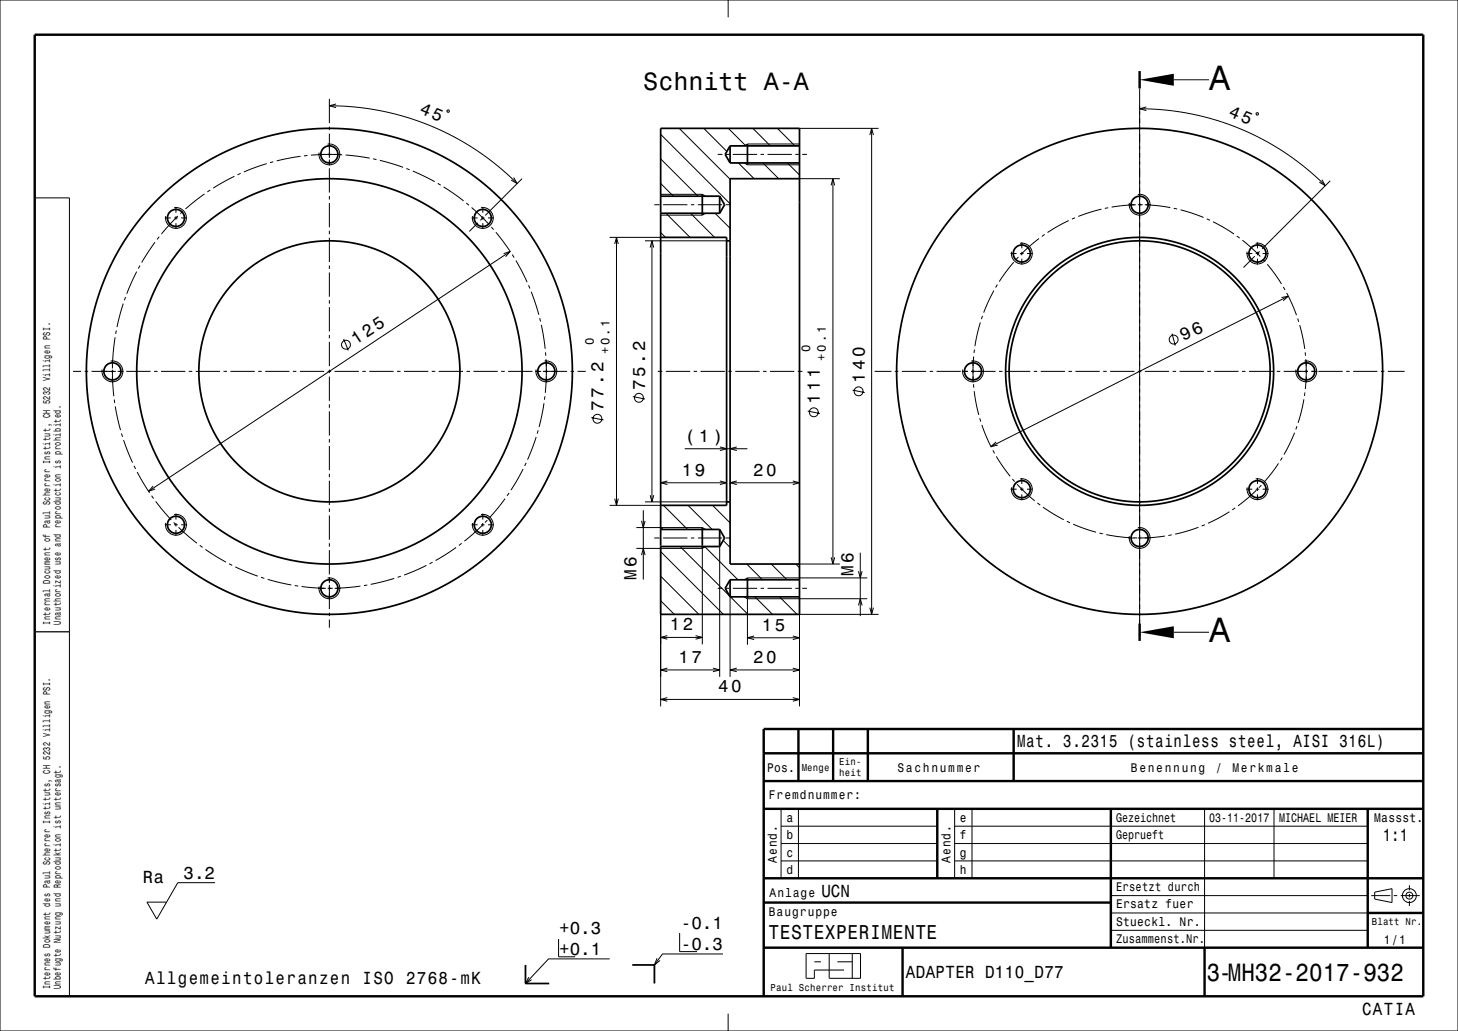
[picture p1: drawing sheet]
<svg xmlns="http://www.w3.org/2000/svg" width="420mm" height="297mm" viewBox="0 0 420 297" stroke-linecap="round" stroke-linejoin="round" font-family="sans-serif">
<g fill="none" stroke="#000" stroke-width=".29">
<path d="M209.8 0v5M0 0h420v297h-420zM94.9 30.5l7.1 .3 7.4 1.1 7.5 1.8 7.3 2.6 6.8 3.2 6.2 3.7 6.2 4.6 5.6 5.1M94.9 28.5v7M94.9 36.5v1M94.9 38.5v7M96.8 30l-1.9 .5 1.9 .5M128.8 31.8l.5-.1 .1 .6h-.5zM190.3 38.7l20 20M195.7 37l14.6 14.6M202.7 37l6.7 6.6M209.8 37l5.1 5"/>
<path d="M216.9 37l5 5M224 37l5 5M230.3 37h22.8M250.6 38.9l.5-1.9 .5 1.9M251.1 37v140M328.3 31.3l7.4 .4 6.9 1 7.5 1.9 7.3 2.6 6.6 3.1 6.4 3.8 6 4.5 5.4 4.9M328.3 25.5v157.8M330.2 30.8l-1.9 .5 1.9 .6M338.1 23h10.2M361.9 32.6l.5-.1 .1 .5-.6 .1zM10 57h10v230M50.2 59.8a3 3 0 0 1 3.5 2.8 3 3 0 0 1-3.2 3.2 3 3 0 0 1-2.8-3.5"/>
<path d="M50.7 59.6v1.7M58.9 55.9l-5.5 4.3M60.6 54.7l-.9 .6M67.5 50.8l-6.1 3.4M69.3 49.9l-.9 .5M76.8 47.1l-6.6 2.4M78.7 46.6l-.9 .3M86.6 45l-6.9 1.3M88.6 44.8l-1 .1M91.7 44.5h1.7M94.4 41.5a3 3 0 0 1 3.5 2.8 3 3 0 0 1-3.2 3.2 3 3 0 0 1-2.8-3.5M94.4 44.5h1"/>
<path d="M94.9 46v1.7M94.9 48.5v7M94.9 56.5v1M94.9 58.5v7M96.4 44.5h1.7M96.6 44.5l-7 .2M97.6 44.5l1 .1M99.6 44.7l6.9 .9M107.5 45.8l.9 .2M109.4 46.2l6.7 2M117.1 48.5l.9 .4M118.9 49.3l6.3 3"/>
<path d="M126.1 52.8l.9 .5M127.8 53.9l5.7 4M134.3 58.5l.8 .6M135.8 59.8l5.1 4.9M138.6 59.8a3 3 0 0 1 3.5 2.8 3 3 0 0 1-3.2 3.2 3 3 0 0 1-2.8-3.5M139.1 59.6v1.7M148 51.1l1 1.8-1.8-1M150.4 51.5l-10.6 10.6M188.5 59h1.5M190.3 45.8l10.8 10.7M190.3 52.8l3.7 3.7M190.3 56h12l.9 .5"/>
<path d="M191 59h7M199 59h1M201 59h7M206.8 44.5h1.3M209 59h1.6M209.1 44.5h1M211.1 44.5h7M212.7 46.9l4.5 4.6M214.4 46.9l.9 .6h15M219.1 44.5h1M219.8 46.9l4.5 4.6M221.1 44.5h7"/>
<path d="M226.8 46.9l3.5 3.5M229.1 44.5h1M230.3 51.5h11.6M230.3 41.5h-15l-.9 .5M231.1 44.5h1.4M239.4 53.4l.5-1.9 .5 1.9M239.9 51.5v111M319.2 59.8l-.9 .2M325.1 59h1.7M327.2 59l-7 .7M327.8 56a3 3 0 0 1 3.5 2.8 3 3 0 0 1-3.2 3.2 3 3 0 0 1-2.8-3.5M327.8 59h1"/>
<path d="M328.2 59h1M329.8 59h1.7M330.2 59l6.9 .8M338.1 60l1 .2M380.8 51.8l1 1.7-1.8-1M383.2 52.1l-19.6 19.6M39.4 78.2l-2.9 6.4M40.3 76.5l-.5 .9M44.7 69.8l-3.9 5.8M45.9 68.2l-.6 .8M47.5 62.8h1.7M50.2 62.8h1"/>
<path d="M50.7 62.3v1M50.7 64.3v1.7M51.2 62.2l-4.7 5.2M52.2 62.8h1.7M52.7 60.9l-.7 .7M94.9 66.5v1M94.9 68.5v7M94.9 76.5v1M94.9 78.5v7M135.9 62.8h1.7M137.7 64.2l-2.5 2.5M138.6 62.8h1"/>
<path d="M139.1 62.3v1M139.1 64.3v1.7M139.1 62.8l-.7 .7M140.6 62.8h1.7M141.5 65.4l.7 .7M142.8 66.9l4.2 5.6M145.1 73.1l1.9-.7-1.4 1.5M147 72.4l-104.2 69.1M147.6 73.4l.5 .8M148.6 75.1l3.2 6.2M175.6 68.4h14.7M177.1 70.3l.5-1.9 .5 1.9"/>
<path d="M177.6 68.4v77.2M185.8 69.4h23.5M187.3 71.3l.5-1.9 .5 1.9M187.8 69.4v75.2M190.3 67l1.4 1.4M191.8 61.4l7 7M198.9 61.4l7 7M203.2 61.4l-.9 .6h-12M206 61.4l4.3 4.4M291.2 73h1.6M292 75.5l-4.2 5.6M293.4 74l-.7 .8"/>
<path d="M293.8 70.1a3 3 0 0 1 3.5 2.8 3 3 0 0 1-3.1 3.1 3 3 0 0 1-2.8-3.5M293.8 73h1M294.4 69.8v1.7M294.4 72.5v1M294.4 74.5v1.7M295.9 73h1.6M299.3 68.7l-5.2 4.6M300.9 67.5l-.8 .6M307.9 63.5l-6.1 3.5M309.7 62.7l-.9 .4M317.3 60.3l-6.7 2M340.1 60.4l6.6 2.2"/>
<path d="M347.6 63l.9 .5M349.4 63.9l6.1 3.5M356.3 68l.8 .6M357.9 69.2l5.2 4.7M359 73h1.7M361.4 73.8l-3.2 3.3M361.7 70.1a3 3 0 0 1 3.5 2.8 3 3 0 0 1-3.1 3.1 3 3 0 0 1-2.8-3.5M361.7 73h1M362.2 69.8v1.7M362.2 72.5v1M362.2 74.5v1.7M362.9 72.4l-.8 .7"/>
<path d="M363.7 73h1.7M363.7 74.6l.7 .8M365.1 76.1l4.1 5.7M33.2 97.2l-.8 6.9M33.5 95.2l-.2 1M35.5 87.5l-1.8 6.7M36.2 85.6l-.4 .9M94.9 86.5v1M94.9 88.5v7M94.9 96.5v1M94.9 98.5v7M99 97.7l1.3 3.3"/>
<path d="M152.3 82.2l.3 .9M153 84l2.2 6.7M155.5 91.6l.2 1M155.9 93.6l1.1 6.9M282.4 92.9l-1.6 6.8M283 91l-.3 .9M286.3 83.7l-2.9 6.4M287.3 82l-.5 .8M337.6 96.1l1 3.4M369.2 85.7l1.9-.4-1.5 1.3M369.7 82.7l.5 .8M370.7 84.4l2.8 6.4"/>
<path d="M371.1 85.3l-85.6 43.3M373.8 91.7l.3 1M374.4 93.7l1.4 6.8M21 107h2.4M24.4 107h1M26.4 107h7M31.9 104a3 3 0 0 1 3.5 2.8 3 3 0 0 1-3.2 3.2 3 3 0 0 1-2.8-3.5M32.4 107.1l.4 7M32.4 103.8v1.7M32.4 106.5v1M32.4 108.5v1.7M32.4 105.1v1"/>
<path d="M32.9 115.1l.2 1M33.2 117.1l1.5 6.8M33.9 107h1.7M36.4 107h7M44.4 107h1M46.4 107h7M54.4 107h1M56.4 107h7M64.4 107h1M66.4 107h7M74.4 107h1M76.4 107h7"/>
<path d="M84.4 107h1M86.4 107h7M94.4 107h1M94.9 106.5v1M94.9 108.5v7M94.9 116.5v1M94.9 118.5v7M96.4 107h7M104.4 107h1M106.4 107h7M114.4 107h1M116.4 107h7"/>
<path d="M124.4 107h1M126.4 107h7M134.4 107h1M136.4 107h7M144.4 107h1M146.4 107h7M154.2 107h1.7M156.4 107h7M156.7 116.1l-1.4 6.9M156.9 104a3 3 0 0 1 3.5 2.8 3 3 0 0 1-3.2 3.2 3 3 0 0 1-2.8-3.5M157 114.2l-.2 1M157.1 101.5l.1 1"/>
<path d="M157.3 103.5l.1 4.9-.3 4.8M157.4 103.8v1.7M157.4 106.5v1M157.4 108.5v1.7M164.4 107h1M166.4 107h2.3M182.3 114.3l3.5 .6M189.5 107h1.3M191.8 107h7M199.8 107h1M201.8 107h7M209.8 107h1"/>
<path d="M211.8 107h7M219.8 107h1M221.8 107h7M229.8 107h1.3M232.7 118.4l3.5 .7M245.6 112.4l3.5 .7M251.9 107h4.9M257.8 107h1M259.8 107h7M267.8 107h1M269.8 107h7M277.1 107h1.7"/>
<path d="M279.8 104a3 3 0 0 1 3.5 2.8 3 3 0 0 1-3.2 3.2 3 3 0 0 1-2.8-3.5M279.8 107h7M280.3 103.8v1.7M280.3 106.5v1M280.3 108.5v1.7M280.4 110.7l.1 1M280.5 102.7l-.1 7M280.6 112.7l1.4 6.8M280.7 100.7l-.1 1M287.8 107h1M289.8 107h7M297.8 107h1"/>
<path d="M299.8 107h7M307.8 107h1M309.8 107h7M317.8 107h1M319.8 107h7M327.8 107h1M329.8 107h7M337.8 107h1M339.8 107h7M347.8 107h1M349.8 107h7M357.8 107h1"/>
<path d="M359.8 107h7M367.8 107h1M369.8 107h7M375.6 115l-1.7 6.8M375.8 104a3 3 0 0 1 3.5 2.8 3 3 0 0 1-3.2 3.2 3 3 0 0 1-2.8-3.5M375.9 113.1l-.1 .9M376 101.5l.1 1M376.2 103.5l.1 4.6-.3 4M376.3 103.8v1.7M376.3 106.5v1M376.3 108.5v1.7M377.8 107h1.7"/>
<path d="M379.8 107h7M387.8 107h1M389.8 107h7M397.8 107h1M399.8 107h4.8M35 124.9l.3 .9M35.6 126.8l2.6 6.5M38.6 134.2l.5 .9M39.5 136l3.6 6M94.9 126.5v1M94.9 128.5v7M94.9 136.5v1"/>
<path d="M94.9 138.5v7M150.7 135.1l-3.5 6.1M151.6 133.3l-.5 .9M154.5 125.9l-2.5 6.5M155 124l-.2 .9M170.3 120.3l3.5 .7M190.3 139.1h19M192.2 138.6l-1.9 .5 1.9 .5M197.2 129.3h18.1M207.4 138.6l1.9 .5-1.9 .5M207.4 128.7l1.9 .6-1.9 .5M210.3 139.1h20"/>
<path d="M212.2 138.6l-1.9 .5 1.9 .5M212.2 128.7l-1.9 .6 1.9 .5M228.4 138.6l1.9 .5-1.9 .5M282.2 120.5l.3 1M282.8 122.4l2.8 6.4M286 129.7l.5 .9M286.9 127.3l-1.4 1.3 1.9-.4M287 131.5l4 5.7M291.6 138l.7 .7M293 139.5l5.1 4.8M293.8 138a3 3 0 0 1 3.5 2.7 3 3 0 0 1-3.1 3.2 3 3 0 0 1-2.8-3.5M294.4 137.7v1.7"/>
<path d="M361.7 138a3 3 0 0 1 3.5 2.7 3 3 0 0 1-3.1 3.2 3 3 0 0 1-2.8-3.5M362.2 137.7v1.7M363.3 139.8l-.6 .7M368.3 133.5l-4.3 5.5M369.4 131.8l-.6 .9M372.9 124.6l-3 6.3M373.6 122.8l-.3 .9M43.7 142.8l.5 .8M44.1 140l-1.3 1.5 1.9-.6M44.8 144.4l4.5 5.4M47.5 151.2h1.7M50 150.5l.7 .7"/>
<path d="M50.2 148.2a3 3 0 0 1 3.5 2.8 3 3 0 0 1-3.2 3.2 3 3 0 0 1-2.8-3.5M50.2 151.2h1M50.7 148v1.7M50.7 150.7v1M50.7 152.7v1.7M51.4 151.9l5.3 4.6M52.2 151.2h1.7M57.5 157.1l.8 .6M59.2 158.3l5.9 3.6M94.9 146.5v1M94.9 148.5v7M94.9 156.5v1"/>
<path d="M94.9 158.5v7M131.4 157.7l-5.9 3.8M133 156.5l-.8 .6M135.9 151.2h1.7M138.6 148.2a3 3 0 0 1 3.5 2.8 3 3 0 0 1-3.2 3.2 3 3 0 0 1-2.8-3.5M138.6 151.2h1M139 151.2l-5.2 4.7M139.1 148v1.7M139.1 150.7v1M139.1 152.7v1.7M140.4 149.8l-.7 .7M140.6 151.2h1.7"/>
<path d="M145.5 143.7l-4.4 5.4M146.6 142l-.5 .8M175.6 145.6h14.7M177.1 143.6l.5 2 .5-2M183.3 158h19M183.3 152h19l.9 .5M184.8 159.9l.5-1.9 .5 1.9M184.8 150l.5 2 .5-2M185.3 147v20M185.8 144.6h23.5M187.3 142.6l.5 2 .5-2M188.5 155h1.5"/>
<path d="M190.3 151.8l.7 .7M190.3 158.9l18.1 18.1M190.3 158v45.5M191 155h7M191.1 145.6l7 6.9M195.9 157.4l14.3 14.3M198.2 145.6l6.9 6.9M199 155h1M201 155h7M202.3 158v27.6M203 157.4l9.6 9.6M203.2 157.4l-.9 .6"/>
<path d="M205.3 145.6l5 5M207.3 157.4v37.6M208.3 155.7l2 2M209 155h1.6M247.8 159.2v18.3M291.2 140.9h1.6M293.8 140.9h1M294.4 140.4v1M294.4 142.4v1.7M295.9 140.9h1.6M298.8 144.9l.8 .6M300.5 146.1l5.9 3.6"/>
<path d="M307.3 150.2l.9 .4M309.1 151l6.6 2.3M316.7 153.6l1 .2M318.7 154l6.9 .9M325.1 155h1.7M326.6 154.9l1 .1M327.8 152a3 3 0 0 1 3.5 2.8 3 3 0 0 1-3.2 3.2 3 3 0 0 1-2.8-3.5M327.8 155h1M329.8 155h1.7M335.6 154.4l-7 .6M337.5 154.1l-.9 .2M345.2 151.9l-6.7 2"/>
<path d="M347.1 151.1l-.9 .4M354.1 147.4l-6.1 3.3M355.8 146.3l-.8 .6M359 140.9h1.7M361.7 140.9h1M362 141.2l-5.4 4.5M362.2 140.4v1M362.2 142.4v1.7M363.7 140.9h1.7M66 162.4l.9 .5M67.8 163.3l6.5 2.7M75.2 166.3l1 .3"/>
<path d="M77.1 166.9l6.8 1.6M84.9 168.7l1 .1M86.9 169l7 .5M91.7 169.5h1.7M94.4 166.5a3 3 0 0 1 3.5 2.8 3 3 0 0 1-3.2 3.2 3 3 0 0 1-2.8-3.5M94.4 169.5h1M94.9 166.3v1.7M94.9 168.5v7M94.9 176.5v1M94.9 178.5v2.3M95.9 169.5h-1M96.4 169.5h1.7"/>
<path d="M103.8 168.8l-6.9 .6M105.8 168.5l-1 .2M113.6 166.6l-6.8 1.7M115.5 166l-1 .3M122.8 162.9l-6.4 2.8M124.6 162l-.9 .4M190.3 166l11 11M190.3 173l3.9 4M206.8 169.5h1.3M209.1 169.5h1M210.3 171.9v23.1M210.4 171.9l5.1 5.1"/>
<path d="M211.1 169.5h7M214.4 171.9l.9 .6M215.1 162.5l4.5 4.5M215.3 172.5h34.5M215.3 172.5v13.2M217.5 171.9l5 5.1M219.1 169.5h1M221.1 169.5h7M222.2 162.5l4.5 4.5M224.6 171.9l5 5.1M229.1 169.5h1M229.2 162.5l1.1 1"/>
<path d="M230.3 162.5h11.6M230.3 177h22.8M230.3 172.5v31M231.1 169.5h1.4M239.4 160.5l.5 2 .5-2M247.3 164.5l.5 2 .5-2M247.3 174.4l.5-1.9 .5 1.9M249.8 166.5h-34.5l-.9 .5M250.6 175l.5 2 .5-2M10 182h10M190.3 183.6h12M190.3 193h17"/>
<path d="M192.2 183.1l-1.9 .5 1.9 .5M192.2 192.5l-1.9 .5 1.9 .5M200.4 183.1l1.9 .5-1.9 .5M205.4 192.5l1.9 .5-1.9 .5M210.3 193h20M212.2 192.5l-1.9 .5 1.9 .5M215.3 183.7h15M217.2 183.2l-1.9 .5 1.9 .5M228.4 183.2l1.9 .5-1.9 .5M228.4 192.5l1.9 .5-1.9 .5M338.1 182.1h10.2M190.3 201.5h40"/>
<path d="M192.2 201l-1.9 .5 1.9 .5M228.4 201l1.9 .5-1.9 .5M225 238h45M225 233v20M230 233v20M275 238h119M275 233v20M280 233v20M347 233v40M367 233v20M62 254.3h-10.8l-6 10.5-2.9-4.9h5.7M225 248h45"/>
<path d="M225 243h45M275 248h119M275 243h119M320 258h74M395 258h5.5M396 257l5-1v4l-5-1zM401.5 258h1M403.5 258h5.5M406 255v1.5M406 257.5v1M406 259.5v1.5M160.9 270.5v5.1h4.8"/>
<path d="M175.6 276.2h-17.6l-6.6 7.1M189.3 276l-.8 2 1.6-1.3M195.8 268.8v5.3h5M208.3 274.8h-17.5l-2.3 3.2M234.6 277.1h1.9M238.9 274.7v7.1h9v-7.1h-15.7v7.1h2.4v-2.4h8.5M241.2 277.1h4.3M245.5 274.7v7.1M320 268h74M320 263h74M152.4 281.5l-1 1.8 1.7-1.1M209.8 292v5"/>
<circle cx="99.7" cy="99.3" r="1.28"/>
<circle cx="338.1" cy="97.8" r="1.28"/>
<circle cx="184.1" cy="114.6" r="1.28"/>
<circle cx="234.4" cy="118.8" r="1.28"/>
<circle cx="247.3" cy="112.7" r="1.28"/>
<circle cx="172.1" cy="120.6" r="1.28"/>
<circle cx="406" cy="258" r="1"/>
<circle cx="406" cy="258" r="2"/>
</g>
<g fill="none" stroke="#000" stroke-width=".5">
<path d="M190.3 37h40v140h-40zM190.3 56.5h17M202.3 56v6M207.3 56.5v4.9M207.3 56.5l1.4 2.5-1.4 2.4M210.3 42v4.9M210.3 46.9h20M210.3 42h20M210.3 42l-1.4 2.5 1.4 2.4M215.3 41.5v6M230.3 51.5h-20v111h20M190.3 68.4h19v77.2h-19"/>
<path d="M190.3 61.4h17M209.3 69.4h1M190.3 152.5h17M190.3 157.4h17M202.3 152v6M207.3 152.5l1.4 2.5-1.4 2.4M207.3 152.5v4.9M209.3 144.6h1M210.3 167v4.9M210.3 167h20M210.3 167l-1.4 2.5 1.4 2.4M210.3 171.9h20"/>
<path d="M215.3 166.5v6M151.4 278v5.3h6.8M182.1 278h6.4v5.3"/>
<circle cx="94.9" cy="44.5" r="2.46"/>
<circle cx="328.3" cy="59" r="2.46"/>
<circle cx="50.7" cy="62.8" r="2.46"/>
<circle cx="139.1" cy="62.8" r="2.46"/>
<circle cx="294.3" cy="73" r="2.46"/>
<circle cx="362.2" cy="73" r="2.46"/>
<circle cx="32.4" cy="107" r="2.46"/>
<circle cx="94.9" cy="107" r="37.6"/>
<circle cx="94.9" cy="107" r="55.5"/>
<circle cx="94.9" cy="107" r="70"/>
<circle cx="157.4" cy="107" r="2.46"/>
<circle cx="280.3" cy="107" r="2.46"/>
<circle cx="328.3" cy="107" r="37.6"/>
<circle cx="328.3" cy="107" r="70"/>
<circle cx="328.3" cy="107" r="38.6"/>
<circle cx="376.3" cy="107" r="2.46"/>
<circle cx="50.7" cy="151.2" r="2.46"/>
<circle cx="139.1" cy="151.2" r="2.46"/>
<circle cx="294.3" cy="140.9" r="2.46"/>
<circle cx="328.3" cy="155" r="2.46"/>
<circle cx="362.2" cy="140.9" r="2.46"/>
<circle cx="94.9" cy="169.5" r="2.46"/>
</g>
<g fill="none" stroke="#000" stroke-width=".7" stroke-linecap="butt">
<path d="M10 10h400v277h-400zM328.3 20.5v5M328.3 179.6v5M220 217h190M230 210v15M240 210v15M250 210v15M292 210v15M410 210h-190v77M220 225h190M220 233h190M270 233v20"/>
<path d="M320 233v40M394 233v40M220 253h190M220 260h100M220 273h190M260 273v14M347 273v14M394 263h16"/>
</g>
<path d="M10 182h10" fill="none" stroke="#436655" stroke-width=".29"/>
<g fill="#000">
<path d="M328.3 23l9.8-1.8v3.5z" fill-rule="evenodd"/>
<path d="M328.3 182.1l9.8-1.7v3.5z" fill-rule="evenodd"/>
</g>
<g font-size="10.1">
<text x="348.3" y="26">A</text>
<text x="348.3" y="185">A</text>
</g>
<g font-size="7.2">
<text x="185.3" y="25.9">Schnitt A-A</text>
<text x="347.6" y="282.6">3-MH32-2017-932</text>
</g>
<text font-size="5.8" x="221.4" y="270.6">TESTEXPERIMENTE</text>
<g font-size="5">
<text x="120.6" y="32.7" transform="rotate(22 120.6 32.7)">45</text>
<text x="353.7" y="33.5" transform="rotate(22 353.7 33.5)">45</text>
<text x="102.5" y="99.5" transform="rotate(-34 102.5 99.5)">125</text>
<text x="340.9" y="98.4" transform="rotate(-27 340.9 98.4)">96</text>
<text x="185.8" y="112.3" transform="rotate(-90 185.8 112.3)">75.2</text>
<text x="249.1" y="110.4" transform="rotate(-90 249.1 110.4)">140</text>
<text x="173.8" y="118.4" transform="rotate(-90 173.8 118.4)">77.2</text>
<text x="236.2" y="116.5" transform="rotate(-90 236.2 116.5)">111</text>
<text x="197.2" y="127.3">( 1 )</text>
<text x="196.4" y="137.1">19</text>
<text x="216.9" y="137.1">20</text>
<text x="183.3" y="167" transform="rotate(-90 183.3 167)">M6</text>
<text x="245.8" y="166" transform="rotate(-90 245.8 166)">M6</text>
<text x="192.9" y="181.6">12</text>
<text x="219.4" y="181.7">15</text>
<text x="195.4" y="191">17</text>
<text x="216.9" y="191">20</text>
<text x="206.9" y="199.5">40</text>
<text x="293" y="215.3">Mat. 3.2315 (stainless steel, AISI 316L)</text>
<text x="398.4" y="242.3">1:1</text>
<text x="41.2" y="254.3">Ra</text>
<text x="52.9" y="253.2">3.2</text>
<text x="236.6" y="258.3">UCN</text>
<text x="161.1" y="269">+0.3</text>
<text x="196.1" y="267.6">-0.1</text>
<text x="161.1" y="275">+0.1</text>
<text x="196.1" y="273.6">-0.3</text>
<text x="261" y="281.8">ADAPTER D110_D77</text>
<text x="41.8" y="283.4">Allgemeintoleranzen ISO 2768-mK</text>
<text x="392.4" y="292.4">CATIA</text>
</g>
<g font-size="3.6">
<text x="220.9" y="222.3">Pos.</text>
<text x="258.5" y="222.3">Sachnummer</text>
<text x="325.8" y="222.3">Benennung</text>
<text x="350.2" y="222.3">/</text>
<text x="355" y="222.3">Merkmale</text>
<text x="221.5" y="230.3">Fremdnummer:</text>
<text x="226.5" y="236.8">a</text>
<text x="276.5" y="236.8">e</text>
<text x="321.5" y="236.7">Gezeichnet</text>
<text x="348.3" y="236.8">03-11-2017</text>
<text x="368.5" y="236.8">MICHAEL MEIER</text>
<text x="395.9" y="236.8">Massst.</text>
<text x="226.5" y="241.8">b</text>
<text x="276.5" y="241.8">f</text>
<text x="321.5" y="241.6">Geprueft</text>
<text x="223.8" y="248.6" transform="rotate(-90 223.8 248.6)">Aend.</text>
<text x="226.5" y="251.8">d</text>
<text x="226.5" y="246.8">c</text>
<text x="273.8" y="248.6" transform="rotate(-90 273.8 248.6)">Aend.</text>
<text x="276.5" y="251.8">h</text>
<text x="276.5" y="246.8">g</text>
<text x="321.5" y="256.6">Ersetzt durch</text>
<text x="221.5" y="264">Baugruppe</text>
<text x="221.7" y="258.3">Anlage</text>
<text x="321.5" y="261.6">Ersatz fuer</text>
<text x="321.5" y="266.7">Stueckl. Nr.</text>
<text x="321.5" y="271.6">Zusammenst.Nr.</text>
<text x="398.6" y="271.8">1/1</text>
</g>
<g font-size="3.5">
<text x="171" y="99.4" transform="rotate(-90 171 99.4)">0</text>
<text x="233.4" y="101.3" transform="rotate(-90 233.4 101.3)">0</text>
<text x="175.6" y="102" transform="rotate(-90 175.6 102)">+0.1</text>
<text x="237.9" y="103.9" transform="rotate(-90 237.9 103.9)">+0.1</text>
</g>
<g font-size="2.9">
<text x="14.5" y="180" transform="rotate(-90 14.5 180)">Internal Document of Paul Scherrer Institut, CH 5232 Villigen PSI.</text>
<text x="17.5" y="180" transform="rotate(-90 17.5 180)">Unauthorized use and reproduction is prohibited.</text>
<text x="241.8" y="220.5">Ein-</text>
<text x="230.9" y="222">Menge</text>
<text x="241.8" y="223.5">heit</text>
<text x="395.2" y="266.5">Blatt Nr.</text>
<text x="14.5" y="285" transform="rotate(-90 14.5 285)">Internes Dokument des Paul Scherrer Instituts, CH 5232 Villigen PSI.</text>
<text x="17.5" y="285" transform="rotate(-90 17.5 285)">Unbefugte Nutzung und Reproduktion ist untersagt.</text>
<text x="222" y="285.5">Paul Scherrer Institut</text>
</g>
</svg>
